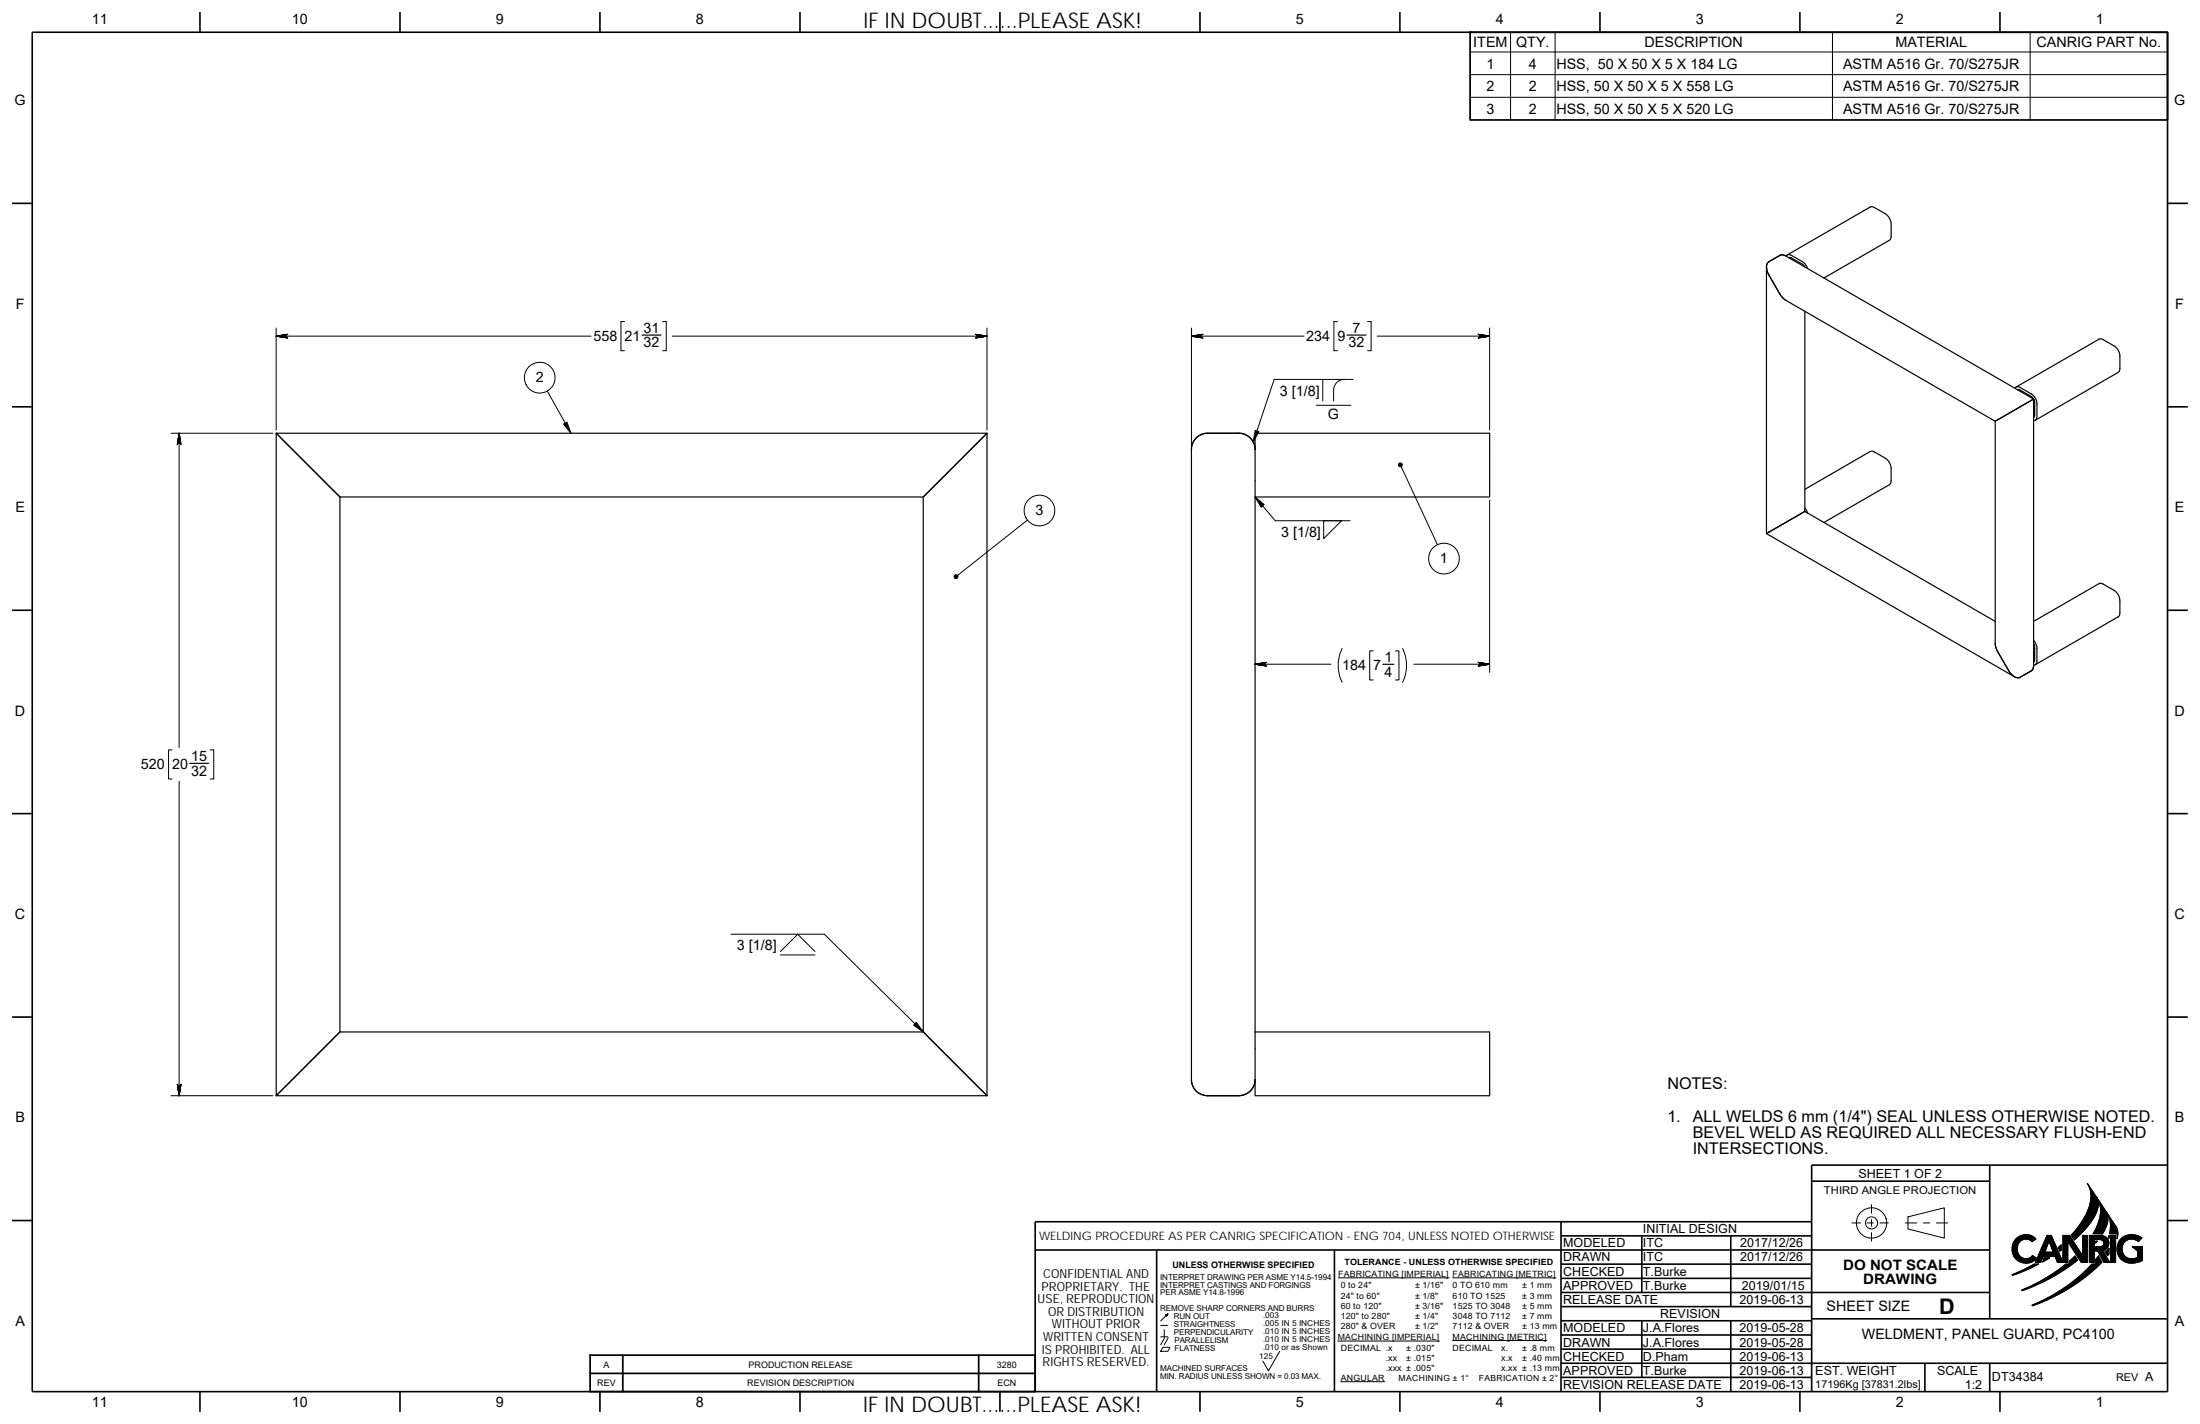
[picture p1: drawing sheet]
<svg xmlns="http://www.w3.org/2000/svg" width="432mm" height="279mm" viewBox="0 0 432 279" stroke-linecap="round" stroke-linejoin="round" font-family="sans-serif">
<g fill="none" stroke="#000" stroke-width=".32">
<path d="M6.3 6.3h419.1v266.7h-419.1zM39.2 2.4v3.9M78.5 2.4v3.9M117.8 2.4v3.9M157 2.4v3.9M196.3 2.4v3.9M235.5 2.4v3.9M274.8 2.4v3.9M314 2.4v3.9M353.3 2.4v3.9M392.5 2.4v3.9M2.4 39.9h3.9"/>
<path d="M425.4 39.9h4M2.4 79.8h3.9M425.4 79.8h4M2.4 119.7h3.9M425.4 119.7h4M6.3 139.7h.1M425.4 139.7h.1M2.4 159.6h3.9M425.4 159.6h4M2.4 199.6h3.9M425.4 199.6h4M2.4 239.5h3.9"/>
<path d="M306.4 239.7v33.3M355.6 239.7h-152.4v33.3M355.6 231.8h34.9M390.5 228.6v30.2M425.4 239.5h4M425.4 228.6h-69.8v44.4M203.2 245.3h187.3M227 245.3v27.7M261.9 245.3v27.7M306.4 259.1h49.2M306.4 256.4h49.2M306.4 250.8h49.2"/>
<path d="M306.4 242.5h49.2M306.4 248h49.2M306.4 253.6h84.1M322.2 259.1v11.2M322.2 242.5v11.1M339.7 242.5v13.9M339.7 259.1v13.9M355.6 258.8h69.8M39.2 273v4M78.5 273v4M117.8 273v4M157 273v4"/>
<path d="M196.3 273v4M235.5 273v4M274.8 273v4M306.4 261.9h49.2M306.4 267.5h119M306.4 270.3h49.2M306.4 264.7h49.2M314 273v4M353.3 273v4M377.8 267.5v5.5M390.5 267.5v5.5M392.5 273v4"/>
</g>
<g fill="none" stroke="#000" stroke-width=".2">
<path d="M288.5 14.6h136.9M288.5 19.1h136.9M288.5 10.2h136.9M296.5 6.3v17.2M305.2 6.3v17.2M359.7 6.3v17.2M398.5 6.3v17.2M54.2 64.4v20M54.2 66h61.8M107.4 76.7l4.7 8.3M122.6 63.1h-.7v5.7h.7M130 63.1h.8v5.7h-.8"/>
<path d="M131.9 66h61.8M193.7 64.4v20M233.8 66h22.1M233.8 64.4v23.1M258.4 79.5h6.7M259.6 74.4v4.3M262.5 63.1h-.7v5.7h.7M263.9 74.4a2.09 2.09 0 0 0-2.2 2.2v2.1M265.6 74.4h-15.5l-4.1 12.3M268.4 63.1h.7v5.7h-.7M270.3 66h22.1M292.4 64.4v20"/>
<path d="M33.6 85h20M35.2 85v61.7M246.3 97.5l4 4.7h14.7M274.8 91.2l7.3 15.7M292.4 98.1v33.8M201.7 102l-14.1 11.1M259.8 102.2h3.5l-3.5 3.5zM246.3 130.3h14.9M263.4 127.2a7.5 7.5 0 0 0 0 6.7M269.5 127.7h-.7v5.7h.7M273.9 127.7h.7v5.7h-.7M275.3 127.2a7.5 7.5 0 0 1 0 6.7"/>
<path d="M277.5 130.3h14.9M33.8 147.1h-.7v5.7h.7M35.2 153.3v61.7M41.3 147.1h.7v5.7h-.7M143.5 183.3h18.3l19.4 19.2M153.2 186.7l3.4-3.4 3.4 3.4M153.2 187.4h6.8M33.6 215h20M363.5 239.9h1.7M366.4 239.9h1.3M367.3 236.4v1.6M367.3 239.3v1.3"/>
<path d="M369 239.9h1.6M374 239.9h2.2M374.5 238.8l7.1-1.8v5.9l-7.1-1.8zM377.5 239.9h1.3M380 239.9h2.3M409.7 232.2l1.8 2.7 .3 .7a4.5 4.5 0 0 1-1.1 3.7l-1.3 1.7-2.3 2.3-.6-.9a13.7 13.7 0 0 0 3.9-7.3 4.5 4.5 0 0 0-.7-2.9zM411.5 234.9l1.9 2.8a4 4 0 0 1-.8 4.4h-1.8a7.6 7.6 0 0 0 1.1-6.4zM413.5 238l1.9 2.7a2.77 2.77 0 0 1 .1 2.3v-.9h-1.5a5.2 5.2 0 0 0-.5-4.1zM229.2 257.8l-1.4 1.4M262.7 250.7h21.7M285.1 250.7h20.3M367.3 241.9v1.6"/>
<path d="M394.9 250.1l4.3-2.1h.9l-3.3 1.6-1.8 .6zM395.5 243.3a2.95 2.95 0 0 1 2.9-1l.6 .3 .6 .5-.7 .5-.7-.4h-.9l-.6 .2-.5 .5a2.2 2.2 0 0 0 0 2.3l.5 .5 .6 .3 1-.1 .6-.6 .8 .6a2.72 2.72 0 0 1-3.1 .7 2.72 2.72 0 0 1-1.7-2.6l.1-.7zM396.8 253.1a35.2 35.2 0 0 0 8.7-5.1h.6v-.6l1.2-1 .5 .8a36.6 36.6 0 0 1-10.9 6zM398.8 256.1a32.9 32.9 0 0 0 11.8-8.1h.7a1.97 1.97 0 0 1 .6-1.6l.6 1.3a35.8 35.8 0 0 1-13.6 8.5zM401.2 246.8h1.1l-1.4 .8zM401.8 242.4h.8l2.3 5.3v-5.3h1.3l2.5 3.9v-3.9h1v5.3h-1.2l-2.6-4.1-.1 4.1h-2l-.5-1.2h-2.3l-.5 1.2h-1zM402.2 243.5l.8 2.2h-1.7zM404 244.8l.6-.5v1l-.3 .2zM410.1 242.4h2.5l.6 .2 .4 .4 .3 .6-.1 1-.5 .5-.6 .3 1.4 2.3h-1.2l-1.2-2.3h-.7v2.3h-.9zM411 243.2l1.6 .2 .3 .4-.1 .5-.6 .3h-1.2zM411.3 243.5h.3l-.3 .4zM413.2 245.6l.7-.7v1.1l-.2 .4z"/>
<path d="M413.9 242.4v.5l-.1-.1zM414.3 242.4h.9v5.3h-.9zM419.7 243.6a2.01 2.01 0 0 0-2.1-.4l-.7 .6a2.14 2.14 0 0 0 0 2.5l.5 .4 .5 .3h.8l.8-.3 .1-1.3-1.1-.8h2M420.4 242.9a2.93 2.93 0 0 0-3.7-.2 2.93 2.93 0 0 0-.9 3.6l.7 1a2.66 2.66 0 0 0 1.9 .5l1.3-.1 .8-.4M227.8 260.1h1.4M227.8 262.3h1.4M228.2 264.4h1.4l-.4 .7h-1.4zM228.5 260.9v1.4M228.6 262.5l-.8 1.3M229.3 262.5l-.8 1.3M251.2 265.2l-2.2 3.8-1.1-1.9M262.6 263.1h19.9"/>
<path d="M263.2 271.1h8.6M285.1 263h18.5"/>
<circle cx="105.9" cy="74.1" r="3"/>
<circle cx="204" cy="100.2" r="3"/>
<circle cx="283.4" cy="109.6" r="3"/>
<circle cx="367.3" cy="240" r="1.19"/>
<circle cx="367.3" cy="240" r="2.98"/>
</g>
<g fill="#000" stroke="#000" stroke-width=".2">
<path d="M35.2 85l.3 2.3z"/>
<path d="M54.2 66l2.3-.4z" fill-rule="evenodd"/>
<path d="M54.2 66l2.2-.4z" fill-rule="evenodd"/>
<path d="M54.2 66l2.1-.3z" fill-rule="evenodd"/>
<path d="M54.2 66l2-.2v.1z" fill-rule="evenodd"/>
<path d="M54.2 66l2-.1v.1z" fill-rule="evenodd"/>
<path d="M54.2 66h2v.1z" fill-rule="evenodd"/>
<path d="M54.2 66l2.1 .2z" fill-rule="evenodd"/>
<path d="M54.2 66l2.3 .3z" fill-rule="evenodd"/>
<path d="M54.2 66l2.2 .3z" fill-rule="evenodd"/>
<path d="M191.4 66.3l2.3-.3z" fill-rule="evenodd"/>
<path d="M191.6 66.3l2.1-.3z" fill-rule="evenodd"/>
<path d="M191.7 66.2l2-.2z" fill-rule="evenodd"/>
<path d="M191.8 66h1.9l-2 .1z" fill-rule="evenodd"/>
<path d="M191.8 65.9l1.9 .1h-1.9z" fill-rule="evenodd"/>
<path d="M191.7 65.8l2 .2-1.9-.1z" fill-rule="evenodd"/>
<path d="M191.7 65.7l2 .3z" fill-rule="evenodd"/>
<path d="M191.6 65.6l2.1 .4z" fill-rule="evenodd"/>
<path d="M191.4 65.6l2.3 .4z" fill-rule="evenodd"/>
<path d="M233.8 66l2.3-.4z" fill-rule="evenodd"/>
<path d="M233.8 66l2.2-.4z" fill-rule="evenodd"/>
<path d="M233.8 66l2.1-.3z" fill-rule="evenodd"/>
<path d="M233.8 66l2-.2v.1z" fill-rule="evenodd"/>
<path d="M233.8 66l2-.1v.1z" fill-rule="evenodd"/>
<path d="M233.8 66h2v.1z" fill-rule="evenodd"/>
<path d="M233.8 66l2.1 .2z" fill-rule="evenodd"/>
<path d="M233.8 66l2.2 .3z" fill-rule="evenodd"/>
<path d="M233.8 66l2.3 .3z" fill-rule="evenodd"/>
<path d="M290.1 66.3l2.3-.3z" fill-rule="evenodd"/>
<path d="M290.2 66.3l2.2-.3z" fill-rule="evenodd"/>
<path d="M290.3 66.2l2.1-.2z" fill-rule="evenodd"/>
<path d="M290.4 66h2l-2 .1z" fill-rule="evenodd"/>
<path d="M290.4 65.9l2 .1h-2z" fill-rule="evenodd"/>
<path d="M290.4 65.8l2 .2-2-.1z" fill-rule="evenodd"/>
<path d="M290.3 65.7l2.1 .3z" fill-rule="evenodd"/>
<path d="M290.1 65.6l2.3 .4z" fill-rule="evenodd"/>
<path d="M290.2 65.6l2.2 .4z" fill-rule="evenodd"/>
<path d="M35.2 85l.3 2.2z" fill-rule="evenodd"/>
<path d="M35.2 85l.3 2.1z" fill-rule="evenodd"/>
<path d="M35.2 85l.1 2-.1-.1z" fill-rule="evenodd"/>
<path d="M35.2 85v1.9h-.1z" fill-rule="evenodd"/>
<path d="M35.2 85l-.1 1.9-.1 .1z" fill-rule="evenodd"/>
<path d="M35.2 85l-.3 2.1z" fill-rule="evenodd"/>
<path d="M35.2 85l-.4 2.2z" fill-rule="evenodd"/>
<path d="M35.2 85l-.4 2.3z" fill-rule="evenodd"/>
<path d="M110.6 83.2l.7-.4 .8 2.2z" fill-rule="evenodd"/>
<path d="M246.4 84.4l.7 .3-1.1 2z" fill-rule="evenodd"/>
<path d="M246.3 97.5l1.8 1.5-.6 .5z" fill-rule="evenodd"/>
<path d="M274.6 91l.1-.1 .1 .3-.1-.3a.38 .38 0 0 1 .5 .3 .38 .38 0 0 1-.5 .4 .38 .38 0 0 1-.1-.6z" fill-rule="evenodd"/>
<path d="M187.3 112.9a.38 .38 0 0 1 .6-.1 .38 .38 0 0 1 0 .6 .38 .38 0 0 1-.6 0l.3-.3-.3 .3z" fill-rule="evenodd"/>
<path d="M246.3 130.3l2.3-.4z" fill-rule="evenodd"/>
<path d="M246.3 130.3l2.2-.3z" fill-rule="evenodd"/>
<path d="M246.3 130.3l2.1-.3z" fill-rule="evenodd"/>
<path d="M246.3 130.3l2-.2v.2z" fill-rule="evenodd"/>
<path d="M246.3 130.3h2v.1z" fill-rule="evenodd"/>
<path d="M246.3 130.3l2 .1v.1z" fill-rule="evenodd"/>
<path d="M246.3 130.3l2.1 .3z" fill-rule="evenodd"/>
<path d="M246.3 130.3l2.2 .4z" fill-rule="evenodd"/>
<path d="M246.3 130.3l2.3 .4z" fill-rule="evenodd"/>
<path d="M290.1 129.9l2.3 .4z" fill-rule="evenodd"/>
<path d="M290.1 130.7l2.3-.4z" fill-rule="evenodd"/>
<path d="M290.2 130.7l2.2-.4z" fill-rule="evenodd"/>
<path d="M290.3 130.6l2.1-.3z" fill-rule="evenodd"/>
<path d="M290.4 130.4l2-.1-2 .2z" fill-rule="evenodd"/>
<path d="M290.4 130.3h2l-2 .1z" fill-rule="evenodd"/>
<path d="M290.4 130.1l2 .2h-2z" fill-rule="evenodd"/>
<path d="M290.3 130l2.1 .3z" fill-rule="evenodd"/>
<path d="M290.2 130l2.2 .3z" fill-rule="evenodd"/>
<path d="M35.5 212.7l-.3 2.3z" fill-rule="evenodd"/>
<path d="M34.8 212.7l.4 2.3z" fill-rule="evenodd"/>
<path d="M34.8 212.8l.4 2.2z" fill-rule="evenodd"/>
<path d="M34.9 212.9l.3 2.1z" fill-rule="evenodd"/>
<path d="M35 213h.1l.1 2z" fill-rule="evenodd"/>
<path d="M35.1 213h.1v2z" fill-rule="evenodd"/>
<path d="M35.2 213h.1l-.1 2z" fill-rule="evenodd"/>
<path d="M35.3 213l.2-.1-.3 2.1z" fill-rule="evenodd"/>
<path d="M35.5 212.8l-.3 2.2z" fill-rule="evenodd"/>
<path d="M179.9 200.6l1.3 1.9-1.9-1.4z" fill-rule="evenodd"/>
<path d="M409.7 232.2l1.9 2.8a3.5 3.5 0 0 1-.5 3.7l-1.9 2.5-2.1 2.1-.6-.9a13.9 13.9 0 0 0 3.9-7.2 4.5 4.5 0 0 0-.7-3z" fill-rule="evenodd"/>
<path d="M228.9 258l.3-.2z" fill-rule="evenodd"/>
<path d="M228.7 258l.5-.2z" fill-rule="evenodd"/>
<path d="M228.9 258.1l.3-.3-.2 .3z" fill-rule="evenodd"/>
<path d="M229.2 257.8l-.2 .5z" fill-rule="evenodd"/>
<path d="M394.9 250.1l4.3-2.1h.9l-4.1 1.9-1 .3z" fill-rule="evenodd"/>
<path d="M395.8 243a2.65 2.65 0 0 1 3.8 .1l-.7 .5a1.77 1.77 0 0 0-2.3-.2 1.77 1.77 0 0 0-.6 2.2 1.66 1.66 0 0 0 1.2 1.3 1.66 1.66 0 0 0 1.7-.6l.8 .6a2.78 2.78 0 0 1-4 .1 2.78 2.78 0 0 1 .1-4z" fill-rule="evenodd"/>
<path d="M398.8 256.1l2.6-1.2 2.3-1.3a27.7 27.7 0 0 0 5.4-4l1.5-1.6h.7v-.9l.6-.7 .6 1.3a35.8 35.8 0 0 1-13.6 8.5z" fill-rule="evenodd"/>
<path d="M401.8 242.4l-2.3 5.3h1l.5-1.2h2.3l.5 1.2h1.1l-2.3-5.3zM402.2 243.5l.8 2.2h-1.7z" fill-rule="evenodd"/>
<path d="M401.2 246.8h1.1l-1.4 .8z" fill-rule="evenodd"/>
<path d="M404.1 244.6l.5-.3v1l-.3 .2-.3-.7z" fill-rule="evenodd"/>
<path d="M396.8 253.1l2.3-1 2.5-1.4 3.9-2.7h.6v-.6l1.2-1 .5 .8a37 37 0 0 1-10.9 6z" fill-rule="evenodd"/>
<path d="M404.9 242.4h1.3l2.5 3.9v-3.9h1v5.3h-1.2l-2.6-4.1-.1 4.1h-.9z" fill-rule="evenodd"/>
<path d="M411.3 243.5h.3l-.3 .4z" fill-rule="evenodd"/>
<path d="M411.6 235l1.8 2.7a4.2 4.2 0 0 1-.8 4.4h-1.8a7.7 7.7 0 0 0 1.2-6.3z" fill-rule="evenodd"/>
<path d="M411 243.2h1.3l.5 .3a.77 .77 0 0 1 0 .9 .77 .77 0 0 1-.9 .2h-.9zM410.1 242.4v5.3h.9v-2.3h.7l1.2 2.3h1.2l-1.4-2.3a1.52 1.52 0 0 0 1.2-1.9 1.52 1.52 0 0 0-1.9-1.1z" fill-rule="evenodd"/>
<path d="M413.2 245.6l.7-.7v1.1l-.2 .4z" fill-rule="evenodd"/>
<path d="M413.9 242.4v.5l-.1-.1z" fill-rule="evenodd"/>
<path d="M414.3 242.4v5.3h.9v-5.3z" fill-rule="evenodd"/>
<path d="M413.5 238l1.8 2.7a2.99 2.99 0 0 1 .2 2.3v-.9h-1.5a5.1 5.1 0 0 0-.5-4.1z" fill-rule="evenodd"/>
<path d="M416.5 242.8a3.3 3.3 0 0 1 3.9 .1l-.7 .7a1.94 1.94 0 0 0-2.6 .1 1.94 1.94 0 0 0-.2 2.6 1.94 1.94 0 0 0 2.6 .4l.1-1.3-1.1-.8h2v2.7a3.5 3.5 0 0 1-4.4-.5 2.91 2.91 0 0 1 .4-4z" fill-rule="evenodd"/>
</g>
<g fill="none" stroke="#000" stroke-width=".23">
<path d="M346.7 52.4v52.3M350.6 50.3l.3-.3h.5l2.4 1.4 .6 .6 .4 .7M350.8 50l16.3-9.4h.4l.4 .1 2.2 1.3 .4 .4 .4 .6 .3 .9v2.5l-.3 .7-12.9 7.4M351.1 50.6l.4-.1 2.3 1.4 .5 .5M126 65.7h3.8M264.4 65.7h3.7M354.2 61.1v39.3M395.5 76.2a.63 .63 0 0 1 1-.2l2.4 1.4 .7 .9 .2 .9v2.5a.68 .68 0 0 1-.7 .8M395.7 75.9l16.4-9.4h.5l2.4 1.4 .8 1 .3 .9v2.5l-.3 .7-16.3 9.5M396 76.5h.5l2.2 1.3 .5 .5 .2 .7v2.5l-.3 .4M399.1 78.3l-7.5 4.4M399.1 78.3l-48.6-28.1-1-.2-2.3 1.4a1.96 1.96 0 0 0 0 2.6l2.3 4 1 .9 41.1 23.8"/>
<path d="M399.1 78.3v52.3M54.2 85h139.5l-9.3 9.3M54.2 85v130l3.2-3.2M54.2 85l12.5 12.5M66.7 97.5v105M66.7 97.5h114.5M181.2 97.5v105M184.4 94.3l9.3-9.3v130M184.4 94.3l-3.2 3.2M246.3 88.2v-3.2h46.1v12.5h-46.1M246.3 88.2v9.3M246.3 88.2a3.2 3.2 0 0 0-3.1-3.2h-6.2a3.2 3.2 0 0 0-3.2 3.2v123.6a3.1 3.1 0 0 0 3.2 3.2"/>
<path d="M246.3 97.5v105M354.2 99.7l.6 1M354.2 96l12.9-7.4 .4-.1 .4 .2 2.3 1.3 .5 .6 .5 1.3v2.5l-.3 .7-12.9 7.4M391.6 82.7v43.6M346.7 104.7l48.7 28.1M347.2 104.4l-.5 .3M354.2 100.4l-7 4M354.2 100.3l.1 .1M354.2 100.4l37.4 21.5M271.4 130.3h2.2M391.6 126.3l.3 1.3 2.5 4.3a1.82 1.82 0 0 0 2.1 1l2.3-1.4 .3-.9M399.1 125.6l.5 .7 .2 .9v2.7l-.2 .4-.5 .2"/>
<path d="M399.1 126.2l.3 .7v2.5l-.3 .5M399.1 121.9l13-7.4h.5l2.5 1.5 .5 .5 .4 .7 .1 3.1-.3 .7-16.3 9.4M37.2 149.8h3.8M57.4 211.8l-3.2 3.2h139.5M66.7 202.5h114.5M66.7 202.5l-9.3 9.3M181.2 202.5l12.5 12.5M237 215h6.2a3.2 3.2 0 0 0 3.1-3.2 3.2 3.2 0 0 1-3.1 3.2zM246.3 202.5h46.1v12.5h-46.1z"/>
</g>
<path d="M288.5 6.3h136.9v17.2h-136.9zM115.8 265.9h87.4v7.1h-87.4zM115.8 269.5h87.4M122.2 265.9v7.1M192.1 265.9v7.1" fill="none" stroke="#000" stroke-width=".34"/>
<g font-size="4.2">
<text x="169.5" y="5.4">IF IN DOUBT......PLEASE ASK!</text>
<text x="380.6" y="257.7">D</text>
<text x="169.4" y="277">IF IN DOUBT......PLEASE ASK!</text>
</g>
<g font-size="3.2">
<text x="327.3" y="213.7">NOTES:</text>
<text x="327.3" y="220.1">1.</text>
<text x="332.3" y="220.1">ALL WELDS 6 mm (1/4&quot;) SEAL UNLESS OTHERWISE NOTED.</text>
<text x="332.3" y="223.2">BEVEL WELD AS REQUIRED ALL NECESSARY FLUSH-END</text>
<text x="332.3" y="226.4">INTERSECTIONS.</text>
</g>
<g font-size="2.8">
<text x="18.1" y="4.7">11</text>
<text x="57.3" y="4.7">10</text>
<text x="97.3" y="4.7">9</text>
<text x="136.6" y="4.7">8</text>
<text x="254.4" y="4.7">5</text>
<text x="293.6" y="4.7">4</text>
<text x="332.9" y="4.7">3</text>
<text x="372.1" y="4.7">2</text>
<text x="411.4" y="4.7">1</text>
<text x="289.2" y="9.3">ITEM QTY.</text>
<text x="322.8" y="9.3">DESCRIPTION</text>
<text x="372" y="9.3">MATERIAL</text>
<text x="399.7" y="9.3">CANRIG PART No.</text>
<text x="291.7" y="13.5">1</text>
<text x="291.7" y="17.9">2</text>
<text x="300.1" y="13.5">4</text>
<text x="300.1" y="17.9">2</text>
<text x="305.5" y="13.5">HSS, 50 X 50 X 5 X 184 LG</text>
<text x="305.5" y="17.9">HSS, 50 X 50 X 5 X 558 LG</text>
<text x="361.7" y="17.9">ASTM A516 Gr. 70/S275JR</text>
<text x="361.7" y="13.5">ASTM A516 Gr. 70/S275JR</text>
<text x="2.9" y="20.7">G</text>
<text x="291.7" y="22.4">3</text>
<text x="300.1" y="22.4">2</text>
<text x="305.5" y="22.4">HSS, 50 X 50 X 5 X 520 LG</text>
<text x="361.7" y="22.4">ASTM A516 Gr. 70/S275JR</text>
<text x="426.7" y="20.7">G</text>
<text x="3.1" y="60.6">F</text>
<text x="126.3" y="65.3">31</text>
<text x="265.5" y="65.3">7</text>
<text x="427" y="60.6">F</text>
<text x="116.5" y="66.9">558</text>
<text x="122.6" y="66.9">21</text>
<text x="126.3" y="68.2">32</text>
<text x="256.4" y="66.9">234</text>
<text x="262.5" y="66.9">9</text>
<text x="264.7" y="68.2">32</text>
<text x="105.2" y="75">2</text>
<text x="251.2" y="77.6">3 [1/8]</text>
<text x="260.6" y="82.3">G</text>
<text x="3" y="100.5">E</text>
<text x="203.2" y="101.1">3</text>
<text x="426.9" y="100.5">E</text>
<text x="251.4" y="105.3">3 [1/8]</text>
<text x="282.6" y="110.5">1</text>
<text x="263.4" y="131.5">184</text>
<text x="269.5" y="131.5">7</text>
<text x="271.7" y="129.9">1</text>
<text x="271.7" y="132.8">4</text>
<text x="2.9" y="140.4">D</text>
<text x="426.8" y="140.4">D</text>
<text x="37.5" y="149.3">15</text>
<text x="27.7" y="150.9">520</text>
<text x="33.8" y="150.9">20</text>
<text x="37.5" y="152.2">32</text>
<text x="2.9" y="180.3">C</text>
<text x="426.8" y="180.3">C</text>
<text x="144.6" y="186.5">3 [1/8]</text>
<text x="3" y="220.2">B</text>
<text x="426.9" y="220.2">B</text>
<text x="361.8" y="249.1">DO NOT SCALE</text>
<text x="365.7" y="251.9">DRAWING</text>
<text x="358.5" y="257.2">SHEET SIZE</text>
<text x="3" y="260.2">A</text>
<text x="365.4" y="262.7">WELDMENT, PANEL GUARD, PC4100</text>
<text x="426.9" y="260.2">A</text>
<text x="18.1" y="276.2">11</text>
<text x="57.3" y="276.2">10</text>
<text x="97.3" y="276.2">9</text>
<text x="136.6" y="276.2">8</text>
<text x="254.4" y="276.2">5</text>
<text x="293.6" y="276.2">4</text>
<text x="332.9" y="276.2">3</text>
<text x="372.1" y="276.2">2</text>
<text x="411.4" y="276.2">1</text>
</g>
<g font-size="2.5">
<text x="364.8" y="231.1">SHEET 1 OF 2</text>
<text x="306.8" y="244.7">MODELED</text>
<text x="322.5" y="242">INITIAL DESIGN</text>
<text x="322.5" y="244.7">ITC</text>
<text x="341.6" y="244.7">2017/12/26</text>
<text x="204.7" y="250.8">CONFIDENTIAL AND</text>
<text x="306.8" y="247.5">DRAWN</text>
<text x="306.8" y="250.3">CHECKED</text>
<text x="322.5" y="250.3">T.Burke</text>
<text x="322.5" y="247.5">ITC</text>
<text x="341.6" y="247.5">2017/12/26</text>
<text x="203.7" y="255.7">USE, REPRODUCTION</text>
<text x="204.4" y="253.2">PROPRIETARY. THE</text>
<text x="306.8" y="255.9">RELEASE DATE</text>
<text x="306.8" y="253.1">APPROVED</text>
<text x="322.5" y="253.1">T.Burke</text>
<text x="341.4" y="255.9">2019-06-13</text>
<text x="341.9" y="253.1">2019/01/15</text>
<text x="204.7" y="263.1">WRITTEN CONSENT</text>
<text x="205.7" y="258.2">OR DISTRIBUTION</text>
<text x="206.5" y="260.6">WITHOUT PRIOR</text>
<text x="306.8" y="261.4">MODELED</text>
<text x="322.5" y="261.4">J.A.Flores</text>
<text x="325.8" y="258.6">REVISION</text>
<text x="341.4" y="261.4">2019-05-28</text>
<text x="204.5" y="265.6">IS PROHIBITED. ALL</text>
<text x="204.6" y="268.1">RIGHTS RESERVED.</text>
<text x="306.8" y="269.7">APPROVED</text>
<text x="306.8" y="267">CHECKED</text>
<text x="306.8" y="264.2">DRAWN</text>
<text x="322.5" y="264.2">J.A.Flores</text>
<text x="322.5" y="267">D.Pham</text>
<text x="322.5" y="269.7">T.Burke</text>
<text x="341.4" y="264.2">2019-05-28</text>
<text x="341.4" y="267">2019-06-13</text>
<text x="341.4" y="269.7">2019-06-13</text>
<text x="356.3" y="269.7">EST. WEIGHT</text>
<text x="380.2" y="269.7">SCALE</text>
<text x="306.8" y="272.5">REVISION RELEASE DATE</text>
<text x="341.4" y="272.5">2019-06-13</text>
<text x="385.6" y="272.6">1:2</text>
<text x="391" y="271">DT34384</text>
<text x="421" y="271">A</text>
</g>
<text font-size="2.3" x="203.9" y="243.3">WELDING PROCEDURE AS PER CANRIG SPECIFICATION - ENG 704, UNLESS NOTED OTHERWISE</text>
<g font-size="2.1">
<text x="358" y="234.2">THIRD ANGLE PROJECTION</text>
<text x="356.3" y="272.4">17196Kg [37831.2lbs]</text>
<text x="415.4" y="271">REV</text>
</g>
<g font-size="1.8">
<text x="230.1" y="248.7">UNLESS OTHERWISE SPECIFIED</text>
<text x="118.4" y="268.4">A</text>
<text x="146.9" y="268.4">PRODUCTION RELEASE</text>
<text x="195.6" y="268.4">3280</text>
<text x="117.2" y="271.9">REV</text>
<text x="146.7" y="271.9">REVISION DESCRIPTION</text>
<text x="195.8" y="271.9">ECN</text>
</g>
<g font-size="1.7">
<text x="262.7" y="250.5">FABRICATING [IMPERIAL] FABRICATING [METRIC]</text>
<text x="263.9" y="248.3">TOLERANCE - UNLESS OTHERWISE SPECIFIED</text>
<text x="263.1" y="252.7">0 to 24&quot;</text>
<text x="263.1" y="254.8">24&quot; to 60&quot;</text>
<text x="263.1" y="256.8">60 to 120&quot;</text>
<text x="277.7" y="252.7">± 1/16&quot;</text>
<text x="277.7" y="254.8">± 1/8&quot;</text>
<text x="277.7" y="256.8">± 3/16&quot;</text>
<text x="285.1" y="256.8">1525 TO 3048</text>
<text x="285.1" y="254.8">610 TO 1525</text>
<text x="285.1" y="252.7">0 TO 610 mm</text>
<text x="298.8" y="254.8">± 3 mm</text>
<text x="298.8" y="252.7">± 1 mm</text>
<text x="298.8" y="256.8">± 5 mm</text>
<text x="262.6" y="262.9">MACHINING [IMPERIAL]</text>
<text x="263.1" y="258.8">120&quot; to 280&quot;</text>
<text x="263.1" y="260.7">280&quot; &amp; OVER</text>
<text x="277.7" y="260.7">± 1/2&quot;</text>
<text x="277.7" y="258.8">± 1/4&quot;</text>
<text x="285.1" y="262.8">MACHINING [METRIC]</text>
<text x="285.1" y="258.8">3048 TO 7112</text>
<text x="285.1" y="260.7">7112 &amp; OVER</text>
<text x="298.8" y="258.8">± 7 mm</text>
<text x="298.8" y="260.7">± 13 mm</text>
<text x="263.2" y="265.1">DECIMAL .x</text>
<text x="272" y="268.9">.xxx ± .005&quot;</text>
<text x="272" y="267">.xx</text>
<text x="276" y="265.1">± .030&quot;</text>
<text x="276" y="267">± .015&quot;</text>
<text x="285.1" y="265.1">DECIMAL</text>
<text x="294.7" y="265.1">x.</text>
<text x="294.7" y="268.9">x.xx ± .13 mm</text>
<text x="294.7" y="267">x.x</text>
<text x="298.8" y="267">± .40 mm</text>
<text x="298.8" y="265.1">± .8 mm</text>
<text x="263.2" y="270.9">ANGULAR</text>
<text x="274.5" y="270.9">MACHINING ± 1°</text>
<text x="290.3" y="270.9">FABRICATION ± 2°</text>
</g>
<g font-size="1.6">
<text x="227.7" y="251.1">INTERPRET DRAWING PER ASME Y14.5-1994</text>
<text x="227.7" y="252.6">INTERPRET CASTINGS AND FORGINGS</text>
<text x="227.7" y="254.2">PER ASME Y14.8-1996</text>
<text x="227.7" y="257.3">REMOVE SHARP CORNERS AND BURRS</text>
<text x="230.4" y="258.8">RUN OUT</text>
<text x="230.4" y="260.4">STRAIGHTNESS</text>
<text x="230.4" y="261.9">PERPENDICULARITY</text>
<text x="230.5" y="263.5">PARALLELISM</text>
<text x="247.9" y="258.6">.003</text>
<text x="247.9" y="260.2">.005 IN 5 INCHES</text>
<text x="247.9" y="261.7">.010 IN 5 INCHES</text>
<text x="247.9" y="263.3">.010 IN 5 INCHES</text>
<text x="227.7" y="268.9">MACHINED SURFACES</text>
<text x="230.5" y="265">FLATNESS</text>
<text x="247.2" y="266.7">125</text>
<text x="247.9" y="264.8">.010 or as Shown</text>
<text x="227.7" y="270.5">MIN. RADIUS UNLESS SHOWN = 0.03 MAX.</text>
</g>
</svg>
